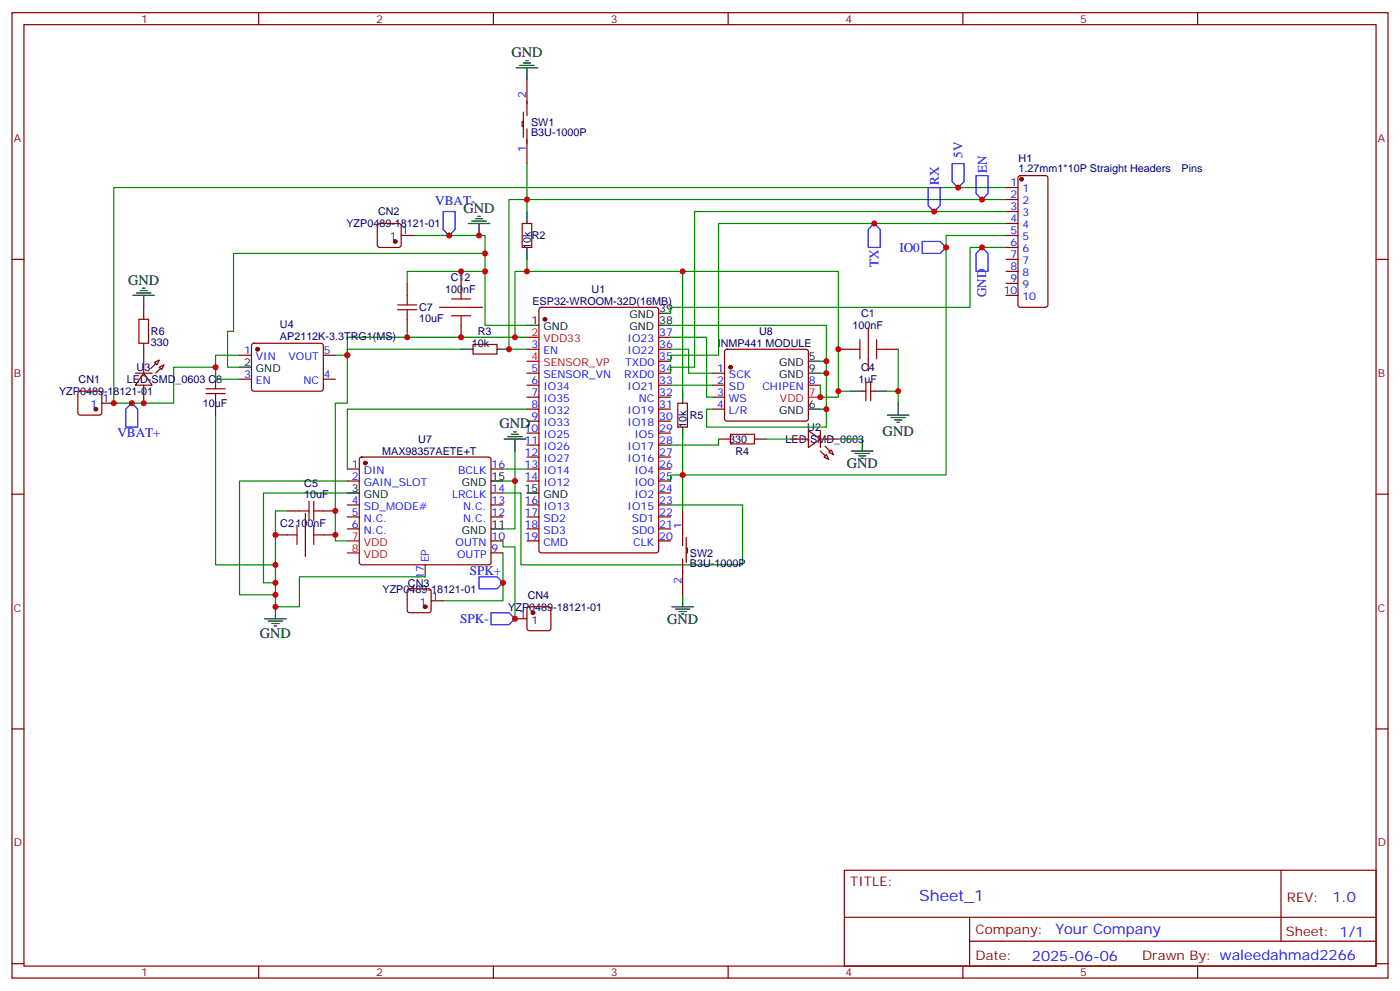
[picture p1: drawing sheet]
<svg xmlns="http://www.w3.org/2000/svg" width="412mm" height="292mm" viewBox="0 0 412 292" stroke-linecap="round" stroke-linejoin="round" font-family="sans-serif">
<g fill="none" stroke="#870000" stroke-width=".35">
<path d="M3.5 3.7h405.4v284.4h-405.4zM7.1 7.3h398.2v277.3h-398.2zM76.2 3.7v3.6M145.3 3.7v3.6M214.5 3.7v3.6M283.6 3.7v3.6M352.8 3.7v3.6M154.2 35.8h-.4v1.5h.4M154.2 33v7.4M155.2 23.5v10.6M155.2 38v10.2M296.3 58.8h3.6"/>
<path d="M296.3 55.2h3.6M300.1 51.9l.5-.2h7.4l.6 .4 .1 37.7-.3 .5-.4 .2h-7.4l-.5-.2-.2-.5v-37.4zM3.5 76.4h3.6M111.4 66l.4-.2h5.7l.5 .2 .2 .5v5.7l-.3 .5-.4 .2h-5.7l-.5-.3-.2-.4v-5.7zM118.2 69.4h3.5M153.8 65.8h2.8v7.1h-2.8zM296.3 76.4h3.6M296.3 69.4h3.6M296.3 79.9h3.6M296.3 72.9h3.6M296.3 65.8h3.6M296.3 62.3h3.6"/>
<path d="M405.3 76.4h3.6M42.3 90.5v3.6M119.9 83.5v3.5M119.9 94.1v3.5M129.5 90.5h3.5M135.8 81.7v3.5M135.8 95.8v3.5M138.6 90.5h3.6M159 90.7l.5-.2h33.8l.7 .5v71.1l-.4 .7h-34.1l-.7-.4-.1-71.2zM194 99.3h3.6M255.8 96.5v3.5M296.3 87h3.6"/>
<path d="M296.3 83.5h3.6M23.2 115.4l.4-.2h5.7l.5 .2 .2 .5v5.7l-.2 .5-.5 .2h-5.7l-.5-.3-.2-.4v-5.7zM30 118.7h3.5M39.9 109.9h4.9M42.3 109.9l2.5 3.6h-4.9zM42.3 101.1v8.8M42.3 113.5v5.2M45.5 106.8l1.4-.8-.7 1.5zM46.9 108.2l1.4-.7-.7 1.4zM63.5 108.2v3.5M63.5 118.7v3.6M70.6 104.6h3.5"/>
<path d="M70.6 111.7h3.5M74.3 101.3l.5-.2 20 .1 .4 .6v13l-.7 .4h-20l-.4-.7v-12.7zM95.2 104.6h3.6M95.2 111.7h3.6M139.3 101.5h7.1v2.8h-7.1zM155.2 102.9h3.5M155.2 109.9h3.5M155.2 113.5h3.5M155.2 117h3.5M194 102.9h3.6M194 109.9h3.6M194 113.5h3.6"/>
<path d="M194 117h3.6M194 106.4h3.6M199.7 118.7h2.8v7.1h-2.8zM209.9 109.9h3.5M209.9 113.5h3.5M209.9 117h3.5M213.7 103.1l.4-.2h23.3l.5 .2 .2 .5v19.7l-.2 .5-.5 .2h-23.3l-.5-.2-.2-.5v-19.7zM238.1 113.5h3.6M246.9 102.9h3.6M254 115.2h1.1M255.1 112.4v5.6M255.8 105.7v3.5"/>
<path d="M256.5 112.4v5.6M256.5 115.2h1M261.1 102.9h3.5M102.3 138.1h3.5M106.1 134.8l.4-.2h37.4l.5 .2 .2 .5v30.4l-.2 .5-.5 .2h-37.4l-.5-.3-.2-.4v-30.4zM144.6 138.1h3.6M155.2 120.5h3.5M155.2 124h3.5M155.2 127.6h3.5M155.2 131.1h3.5M155.2 134.6h3.5M155.2 138.1h3.5"/>
<path d="M194 120.5h3.6M194 124h3.6M194 127.6h3.6M194 131.1h3.6M194 134.6h3.6M194 138.1h3.6M209.9 120.5h3.5M211.7 129.3h3.5M222.2 129.3h3.6M232.8 129.3h5.3M238.1 126.9l3.6 2.4-3.6 2.5zM241.7 129.3h5.2"/>
<path d="M241.7 126.9v4.9M242.7 134.6l.7-.7 .7 1.4zM244.1 133.2l.7-.7 .7 1.4zM3.5 145.6h3.6M81.1 157.6h3.6M84.7 150.5h3.5M90 151.2v3.5M95.2 157.6h3.6M95.2 150.5h3.6M102.3 141.7h3.5M102.3 148.7h3.5M102.3 152.3h3.5"/>
<path d="M102.3 155.8h3.5M144.6 148.7h3.6M144.6 152.3h3.6M144.6 159.3h3.6M144.6 145.2h3.6M155.2 141.7h3.5M155.2 148.7h3.5M155.2 152.3h3.5M155.2 155.8h3.5M155.2 159.3h3.5M194 141.7h3.6M194 148.7h3.6"/>
<path d="M194 152.3h3.6M194 155.8h3.6M194 159.3h3.6M194 145.2h3.6M201.1 150.5v10.2M202.1 158.3v7.4M405.3 145.6h3.6M90 160.4v3.5M120.2 173.6l.4-.2h5.7l.5 .2 .2 .5v5.7l-.2 .5-.5 .2h-5.7l-.4-.3-.3-.4v-5.7zM125.2 166.4v3.5M127 177h3.5M144.6 162.8h3.6"/>
<path d="M155.5 178.9l.4-.2h5.7l.5 .2 .2 .5v5.7l-.3 .5-.4 .2h-5.7l-.5-.3-.2-.4v-5.7zM201.1 164.6v10.6M202.1 161.4h.4v1.4h-.4M151.7 182.2h3.5M3.5 214.7h3.6M405.3 214.7h3.6M248.7 256.3h156.6v28.3h-156.6zM377.3 256.4v20.8M248.7 270.2h156.5M285.6 277.2h119.6M285.6 270.2v14.1M3.5 283.8h3.6"/>
<path d="M76.2 284.6v3.5M145.3 284.6v3.5M214.5 284.6v3.5M283.6 284.6v3.5M352.8 284.6v3.5M405.3 283.8h3.6"/>
</g>
<g fill="#870000" stroke="#870000" stroke-width=".35">
<path d="M241.7 132.9l1.4 1.4z"/>
<path d="M243.1 131.4l1.4 1.5z"/>
<path d="M45.9 109.9l1.4-1.4z"/>
<path d="M44.4 108.5l1.5-1.4z"/>
<circle cx="160.5" cy="94.1" r=".53"/>
<circle cx="107.6" cy="136.4" r=".53"/>
<circle cx="215.2" cy="108.2" r=".53"/>
<circle cx="28.2" cy="120.5" r=".53"/>
<circle cx="116.4" cy="71.1" r=".53"/>
<circle cx="125.2" cy="178.7" r=".53"/>
<circle cx="157" cy="180.5" r=".53"/>
<circle cx="300.9" cy="52.8" r=".53"/>
<circle cx="75.8" cy="102.9" r=".53"/>
</g>
<g fill="none" stroke="#000" stroke-width=".35">
<path d="M152 20h6.4M153.1 19.3h4.2M154.2 18.6h2.1M154.9 17.9h.7M155.2 20v3.5M137.9 65.8h6.4M139 65.1h4.2M140.1 64.4h2.1M140.8 63.7h.7M141.1 65.8v3.6M155.2 62.3v3.5M155.2 72.9v3.5"/>
<path d="M39.2 87h6.3M40.2 86.3h4.2M41.3 85.6h2.1M42 84.9h.7M42.3 87v3.5M155.2 95.8h3.5M194 95.8h3.6M194 92.3h3.6M70.6 108.2h3.5M135.8 102.9h3.5M146.4 102.9h3.5M201.1 115.2v3.5"/>
<path d="M238.1 106.4h3.6M238.1 109.9h3.6M250.5 115.2h3.5M257.5 115.2h3.6M264.6 118.7v3.6M148.5 129.3h6.4M149.6 128.6h4.2M150.6 127.9h2.2M151.3 127.2h.7M151.7 129.3v3.6M201.1 125.8v3.5M238.1 120.5h3.6"/>
<path d="M250.8 132.9h6.4M251.9 133.6h4.2M252.9 134.3h2.2M253.6 135h.8M254 129.3v3.6M261.4 122.3h6.4M262.5 123h4.2M263.5 123.7h2.1M264.2 124.4h.7M102.3 145.2h3.5M144.6 155.8h3.6M144.6 141.7h3.6"/>
<path d="M155.2 145.2h3.5M81.1 178.7v3.5M197.9 178.7h6.4M199 179.4h4.2M201.1 175.2v3.5M78 182.2h6.3M79 183h4.3M80.1 183.7h2.1M80.8 184.4h.7M200 180.1h2.1M200.7 180.8h.7"/>
</g>
<path d="M155.2 99.3h3.5M155.2 106.4h3.5M238.1 117h3.6M102.3 159.3h3.5M102.3 162.8h3.5" fill="none" stroke="#f00" stroke-width=".35"/>
<g fill="none" stroke="#008700" stroke-width=".35">
<path d="M155.2 48.2v14.1M296.3 58.8h-146.4v44.1h5.3M296.3 55.2h-262.8v63.5h17.7v-10.5h12.3v-3.6h7.1M121.7 69.4h21.2v26.4h12.3M135.8 79.9h7.1M142.9 74.6h-74.1v23h-1.8v10.6h3.6M155.2 76.4v3.5M201.1 79.9v35.3M296.3 62.3h-91.7v45.9h-7v1.7M296.3 65.8h-84.6v38.8h-14.1v1.8M296.3 69.4h-17.6v70.5h-81.1v1.8M296.3 72.9h-10.5v17.6h-88.2v1.8"/>
<path d="M119.9 97.6v1.7M135.8 81.7v-1.8h-15.9v3.6M151.7 99.3v-19.4h95.2v37.1h-5.2v-3.5M155.2 99.3h-52.9v5.3M197.6 99.3h10.5v17.7h1.8M197.6 95.8h45.8v24.7h-1.7M63.5 108.2v3.5h7.1M98.8 104.6h3.5M102.3 104.6v14.1h-3.5v40.6h3.5M135.8 102.9h-33.5v1.7M197.6 102.9h5.2v7h7.1M197.6 113.5h12.3"/>
<path d="M241.7 106.4h1.7M241.7 109.9h1.7M246.9 115.2h3.6M261.1 115.2h3.5M264.6 102.9v15.8M63.5 122.3v44.1h17.6v-15.9h3.6M148.2 138.1h7M151.7 132.9v8.8h-3.5M155.2 120.5h-52.9v17.6M201.1 129.3v21.2M209.9 120.5h-1.8v5.3h35.3v-5.3M211.7 129.3v1.8h-14.1"/>
<path d="M225.8 129.3h7M246.9 129.3h7.1M102.3 141.7h-31.7v33.5h10.5v-3.5h-3.5v-26.5h24.7M148.2 145.2h5.3v21.2h65.2v-17.7h-21.1M148.2 159.3v1.8h3.5v21.1M151.7 141.7v14.1h-3.5M81.1 166.4v5.3M125.2 169.9h-37v8.8h-7.1v-3.5M148.2 162.8v14.2h-17.7"/>
</g>
<g fill="none" stroke="#a10000" stroke-width=".35">
<path d="M40.9 94.1h2.8v7h-2.8zM117.1 91.2h5.7M117.1 89.8h5.7M119.9 87v2.8M119.9 91.2v2.9M133 93h5.6M133 88.1h5.6M133 90.5h5.6M135.8 85.2v2.9M135.8 93v2.8M60.7 114.5h5.6M60.7 115.9h5.6"/>
<path d="M63.5 111.7v2.8M63.5 115.9v2.8M250.5 102.9h2.8M253.3 100v5.7M255.8 100v5.7M258.2 100v5.7M258.2 102.9h2.9M215.2 127.9h7v2.8h-7zM84.7 157.6h2.8M87.5 154.7v5.7M88.2 150.5h2.8M90 154.7v5.7"/>
<path d="M91 147.7v5.6M92.4 147.7v5.6M92.4 154.7v5.7M92.4 157.6h2.8M92.4 150.5h2.8"/>
</g>
<path d="M273.4 55.2h3.5v5.3l-1.7 1.8-1.8-1.8zM280.5 48.2h3.5v5.3l-1.8 1.7-1.7-1.7zM287.5 51.7h3.5v5.3l-1.7 1.8-1.8-1.8zM130.5 62.3h3.6v5.3l-1.8 1.8-1.8-1.8zM255.8 67.6l1.7-1.8 1.8 1.8v5.3h-3.5zM271.6 71.1h5.3l1.8 1.8-1.8 1.7h-5.3zM287.5 74.6l1.8-1.7 1.7 1.7v5.3h-3.5zM38.8 118.7l1.8 1.8v5.3h-3.6v-5.3zM141.1 169.9h5.3l1.8 1.8-1.8 1.7h-5.3zM144.6 180.5h5.3l1.8 1.7-1.8 1.8h-5.3z" fill="none" stroke="#00f" stroke-width=".35"/>
<g fill="#c00">
<circle cx="102.3" cy="104.6" r=".88"/>
<circle cx="246.9" cy="115.2" r=".88"/>
<circle cx="135.8" cy="99.3" r=".88"/>
<circle cx="246.9" cy="102.9" r=".88"/>
<circle cx="148.2" cy="171.7" r=".88"/>
<circle cx="132.3" cy="69.4" r=".88"/>
<circle cx="142.9" cy="74.6" r=".88"/>
<circle cx="151.7" cy="182.2" r=".88"/>
<circle cx="98.8" cy="157.6" r=".88"/>
<circle cx="243.4" cy="106.4" r=".88"/>
<circle cx="243.4" cy="109.9" r=".88"/>
<circle cx="151.7" cy="99.3" r=".88"/>
<circle cx="149.9" cy="102.9" r=".88"/>
<circle cx="33.5" cy="118.7" r=".88"/>
<circle cx="38.8" cy="118.7" r=".88"/>
<circle cx="243.4" cy="120.5" r=".88"/>
<circle cx="201.1" cy="79.9" r=".88"/>
<circle cx="155.2" cy="79.9" r=".88"/>
<circle cx="155.2" cy="58.8" r=".88"/>
<circle cx="81.1" cy="171.7" r=".88"/>
<circle cx="81.1" cy="175.2" r=".88"/>
<circle cx="81.1" cy="178.7" r=".88"/>
<circle cx="151.7" cy="141.7" r=".88"/>
<circle cx="42.3" cy="118.7" r=".88"/>
<circle cx="289.3" cy="58.8" r=".88"/>
<circle cx="275.2" cy="62.3" r=".88"/>
<circle cx="257.5" cy="65.8" r=".88"/>
<circle cx="278.7" cy="72.9" r=".88"/>
<circle cx="289.3" cy="72.9" r=".88"/>
<circle cx="282.2" cy="55.2" r=".88"/>
<circle cx="141.1" cy="69.4" r=".88"/>
<circle cx="264.6" cy="115.2" r=".88"/>
<circle cx="241.7" cy="117" r=".88"/>
<circle cx="98.8" cy="150.5" r=".88"/>
<circle cx="81.1" cy="157.6" r=".88"/>
<circle cx="81.1" cy="166.4" r=".88"/>
<circle cx="119.9" cy="99.3" r=".88"/>
<circle cx="135.8" cy="79.9" r=".88"/>
<circle cx="142.9" cy="79.9" r=".88"/>
<circle cx="201.1" cy="139.9" r=".88"/>
<circle cx="63.5" cy="108.2" r=".88"/>
</g>
<text font-size="4.6" fill="#00f" x="270.8" y="265.4">Sheet_1</text>
<g font-size="4.2">
<text x="150.6" y="16.7">GND</text>
<text x="136.5" y="62.6">GND</text>
<text x="37.7" y="83.8">GND</text>
<text x="147.1" y="126.1">GND</text>
<text x="260" y="128.3">GND</text>
<text x="249.4" y="137.8">GND</text>
<text x="196.5" y="183.7">GND</text>
<text x="76.6" y="187.9">GND</text>
</g>
<g font-size="4.2" fill="#00f">
<text x="392.5" y="265.6">1.0</text>
<text x="310.9" y="275.2">Your Company</text>
<text x="304" y="283">2025-06-06</text>
</g>
<g font-size="3.9" fill="#00f">
<text x="283.5" y="46.4" transform="rotate(-90 283.5 46.4)">5V</text>
<text x="290.7" y="50.9" transform="rotate(-90 290.7 50.9)">EN</text>
<text x="276.5" y="54.4" transform="rotate(-90 276.5 54.4)">RX</text>
<text x="128.2" y="60.5">VBAT-</text>
<text x="264.9" y="74.1">IO0</text>
<text x="258.8" y="78.6" transform="rotate(-90 258.8 78.6)">TX</text>
<text x="290.5" y="87.5" transform="rotate(-90 290.5 87.5)">GND</text>
<text x="34.6" y="128.8">VBAT+</text>
<text x="138.4" y="169.4">SPK+</text>
<text x="135.6" y="183.5">SPK-</text>
</g>
<g font-size="3.9" fill="#800">
<text x="250.5" y="260.9">TITLE:</text>
<text x="379.1" y="265.6">REV:</text>
<text x="287.4" y="275.1">Company:</text>
<text x="378.7" y="275.7">Sheet: 1/1</text>
<text x="287.4" y="282.8">Date:</text>
<text x="336.4" y="282.9">Drawn By: waleedahmad2266</text>
</g>
<g font-size="3.2" fill="#800">
<text x="41.6" y="6.7">1</text>
<text x="110.8" y="6.7">2</text>
<text x="179.9" y="6.7">3</text>
<text x="249.1" y="6.7">4</text>
<text x="318.2" y="6.7">5</text>
<text x="4.1" y="41.8">A</text>
<text x="405.9" y="41.8">A</text>
<text x="4.1" y="111">B</text>
<text x="405.9" y="111">B</text>
<text x="4.1" y="180.1">C</text>
<text x="405.9" y="180.1">C</text>
<text x="4.1" y="249.3">D</text>
<text x="405.9" y="249.3">D</text>
<text x="41.6" y="287.5">1</text>
<text x="110.8" y="287.5">2</text>
<text x="179.9" y="287.5">3</text>
<text x="249.1" y="287.5">4</text>
<text x="318.2" y="287.5">5</text>
</g>
<g font-size="3.2" fill="#00f">
<text x="154.9" y="28.8" transform="rotate(-90 154.9 28.8)">2</text>
<text x="154.9" y="44.9" transform="rotate(-90 154.9 44.9)">1</text>
<text x="297.7" y="58.4">2</text>
<text x="297.7" y="54.9">1</text>
<text x="301.2" y="56.7">1</text>
<text x="297.7" y="65.5">4</text>
<text x="297.7" y="61.9">3</text>
<text x="301.2" y="63.7">3</text>
<text x="301.2" y="60.2">2</text>
<text x="114.9" y="70.8">1</text>
<text x="118.4" y="69">1</text>
<text x="297.7" y="69">5</text>
<text x="301.2" y="70.8">5</text>
<text x="301.2" y="67.2">4</text>
<text x="297.7" y="76.1">7</text>
<text x="297.7" y="72.5">6</text>
<text x="301.2" y="77.8">7</text>
<text x="301.2" y="74.3">6</text>
<text x="297.7" y="83.1">9</text>
<text x="297.7" y="79.6">8</text>
<text x="301.2" y="81.4">8</text>
<text x="295.7" y="86.6">10</text>
<text x="301.2" y="88.4">10</text>
<text x="301.2" y="84.9">9</text>
<text x="184.9" y="100.8">IO23</text>
<text x="194.2" y="99">37</text>
<text x="71.9" y="104.3">1</text>
<text x="75.4" y="106">VIN</text>
<text x="85" y="106">VOUT</text>
<text x="95.4" y="104.3">5</text>
<text x="156.6" y="102.5">3</text>
<text x="160.1" y="104.3">EN</text>
<text x="184.1" y="107.8">TXD0</text>
<text x="184.9" y="104.3">IO22</text>
<text x="194.2" y="106">35</text>
<text x="194.2" y="102.5">36</text>
<text x="71.9" y="111.3">3</text>
<text x="75.4" y="113.1">EN</text>
<text x="89.4" y="113.1">NC</text>
<text x="95.4" y="111.3">4</text>
<text x="156.6" y="109.6">5</text>
<text x="156.6" y="113.1">6</text>
<text x="160.1" y="111.3">SENSOR_VN</text>
<text x="183.9" y="111.3">RXD0</text>
<text x="194.2" y="113.1">33</text>
<text x="194.2" y="109.6">34</text>
<text x="211.2" y="109.6">1</text>
<text x="211.2" y="113.1">2</text>
<text x="214.7" y="111.3">SCK</text>
<text x="238.3" y="113.1">8</text>
<text x="30.2" y="118.4">1</text>
<text x="156.6" y="116.6">7</text>
<text x="160.1" y="114.9">IO34</text>
<text x="160.1" y="118.4">IO35</text>
<text x="184.9" y="114.9">IO21</text>
<text x="188.1" y="118.4">NC</text>
<text x="194.2" y="116.6">32</text>
<text x="211.2" y="116.6">3</text>
<text x="214.7" y="114.9">SD</text>
<text x="214.7" y="118.4">WS</text>
<text x="224.6" y="114.9">CHIPEN</text>
<text x="26.7" y="120.2">1</text>
<text x="156.6" y="120.2">8</text>
<text x="156.6" y="123.7">9</text>
<text x="160.1" y="121.9">IO32</text>
<text x="160.1" y="125.4">IO33</text>
<text x="184.9" y="125.4">IO18</text>
<text x="184.9" y="121.9">IO19</text>
<text x="194.2" y="123.7">30</text>
<text x="194.2" y="120.2">31</text>
<text x="211.2" y="120.2">4</text>
<text x="214.7" y="121.9">L/R</text>
<text x="154.5" y="127.2">10</text>
<text x="154.5" y="130.7">11</text>
<text x="160.1" y="129">IO25</text>
<text x="186.9" y="129">IO5</text>
<text x="194.2" y="130.7">28</text>
<text x="194.2" y="127.2">29</text>
<text x="103.6" y="137.8">1</text>
<text x="144.8" y="137.8">16</text>
<text x="154.5" y="134.3">12</text>
<text x="154.5" y="137.8">13</text>
<text x="160.1" y="132.5">IO26</text>
<text x="160.1" y="136">IO27</text>
<text x="184.9" y="136">IO16</text>
<text x="184.9" y="132.5">IO17</text>
<text x="194.2" y="137.8">26</text>
<text x="194.2" y="134.3">27</text>
<text x="103.6" y="141.3">2</text>
<text x="107.1" y="139.6">DIN</text>
<text x="107.1" y="143.1">GAIN_SLOT</text>
<text x="135" y="139.6">BCLK</text>
<text x="154.5" y="141.3">14</text>
<text x="160.1" y="139.6">IO14</text>
<text x="160.1" y="143.1">IO12</text>
<text x="186.9" y="143.1">IO0</text>
<text x="186.9" y="139.6">IO4</text>
<text x="194.2" y="141.3">25</text>
<text x="103.6" y="148.4">4</text>
<text x="133.2" y="146.6">LRCLK</text>
<text x="144.8" y="148.4">13</text>
<text x="144.8" y="144.9">14</text>
<text x="154.5" y="148.4">16</text>
<text x="186.9" y="146.6">IO2</text>
<text x="194.2" y="148.4">23</text>
<text x="194.2" y="144.9">24</text>
<text x="103.6" y="151.9">5</text>
<text x="103.6" y="155.4">6</text>
<text x="107.1" y="150.1">SD_MODE#</text>
<text x="107.1" y="153.7">N.C.</text>
<text x="136.4" y="153.7">N.C.</text>
<text x="136.4" y="150.1">N.C.</text>
<text x="144.8" y="151.9">12</text>
<text x="154.5" y="151.9">17</text>
<text x="154.5" y="155.4">18</text>
<text x="160.1" y="150.1">IO13</text>
<text x="160.1" y="153.7">SD2</text>
<text x="184.9" y="150.1">IO15</text>
<text x="186.1" y="153.7">SD1</text>
<text x="194.2" y="155.4">21</text>
<text x="194.2" y="151.9">22</text>
<text x="200.7" y="155.8" transform="rotate(-90 200.7 155.8)">1</text>
<text x="107.1" y="157.2">N.C.</text>
<text x="134.2" y="160.7">OUTN</text>
<text x="144.8" y="159">10</text>
<text x="154.5" y="159">19</text>
<text x="160.1" y="157.2">SD3</text>
<text x="160.1" y="160.7">CMD</text>
<text x="186.1" y="157.2">SD0</text>
<text x="186.5" y="160.7">CLK</text>
<text x="194.2" y="159">20</text>
<text x="126.3" y="165.7" transform="rotate(-90 126.3 165.7)">EP</text>
<text x="134.6" y="164.3">OUTP</text>
<text x="144.8" y="162.5">9</text>
<text x="124.9" y="170.4" transform="rotate(-90 124.9 170.4)">17</text>
<text x="200.7" y="171.9" transform="rotate(-90 200.7 171.9)">2</text>
<text x="123.7" y="178.4">1</text>
<text x="127.2" y="176.6">1</text>
<text x="153" y="181.9">1</text>
<text x="156.5" y="183.7">1</text>
</g>
<g font-size="3.2" fill="#000080">
<text x="156.4" y="40.2">B3U-1000P</text>
<text x="156.4" y="37">SW1</text>
<text x="300.1" y="47.6">H1</text>
<text x="300.1" y="50.7">1.27mm1*10P Straight Headers</text>
<text x="348" y="50.7">Pins</text>
<text x="111.4" y="63.4">CN2</text>
<text x="102" y="67">YZP0489-18121-01</text>
<text x="156.6" y="70.5">R2</text>
<text x="156.4" y="73.2" transform="rotate(-90 156.4 73.2)">10k</text>
<text x="132.8" y="82.8">C12</text>
<text x="131.2" y="86.4">100nF</text>
<text x="156.8" y="89.9">ESP32-WROOM-32D(16MB)</text>
<text x="174.3" y="86.4">U1</text>
<text x="123.5" y="94.8">10uF</text>
<text x="123.5" y="91.7">C7</text>
<text x="253.7" y="93.4">C1</text>
<text x="44.4" y="101.9">330</text>
<text x="44.4" y="98.8">R6</text>
<text x="82.5" y="100">AP2112K-3.3TRG1(MS)</text>
<text x="82.5" y="96.7">U4</text>
<text x="140.8" y="98.7">R3</text>
<text x="223.6" y="98.6">U8</text>
<text x="251.1" y="97">100nF</text>
<text x="139" y="102.2">10k</text>
<text x="211.4" y="102.3">INMP441 MODULE</text>
<text x="23.2" y="112.8">CN1</text>
<text x="37.4" y="112.8">LED-SMD_0603 C8</text>
<text x="40.2" y="109.3">U3</text>
<text x="252.9" y="112.8">1uF</text>
<text x="253.7" y="109.3">C4</text>
<text x="17.4" y="116.4">YZP0489-18121-01</text>
<text x="59.7" y="119.9">10uF</text>
<text x="203.2" y="123.5">R5</text>
<text x="123.2" y="130.4">U7</text>
<text x="202.2" y="126.2" transform="rotate(-90 202.2 126.2)">10k</text>
<text x="214.7" y="130.5">330</text>
<text x="231.4" y="130.5">LED-SMD_0603</text>
<text x="237.8" y="127">U2</text>
<text x="112.6" y="134">MAX98357AETE+T</text>
<text x="216.6" y="134">R4</text>
<text x="89.6" y="143.4">C5</text>
<text x="89.6" y="146.6">10uF</text>
<text x="82.6" y="155.2">C2100nF</text>
<text x="203.2" y="167.1">B3U-1000P</text>
<text x="203.2" y="164">SW2</text>
<text x="120.2" y="172.8">CN3</text>
<text x="112.7" y="174.6">YZP0489-18121-01</text>
<text x="149.7" y="179.9">YZP0489-18121-01</text>
<text x="155.5" y="176.3">CN4</text>
</g>
<g font-size="3.2">
<text x="156.6" y="95.5">1</text>
<text x="185.4" y="93.7">GND</text>
<text x="194.2" y="95.5">38</text>
<text x="194.2" y="91.9">39</text>
<text x="160.1" y="97.2">GND</text>
<text x="185.4" y="97.2">GND</text>
<text x="71.9" y="107.8">2</text>
<text x="229.5" y="107.8">GND</text>
<text x="238.3" y="106">5</text>
<text x="75.4" y="109.6">GND</text>
<text x="229.5" y="111.3">GND</text>
<text x="238.3" y="109.6">9</text>
<text x="229.5" y="121.9">GND</text>
<text x="238.3" y="120.2">6</text>
<text x="136.1" y="143.1">GND</text>
<text x="144.8" y="141.3">15</text>
<text x="103.6" y="144.9">3</text>
<text x="107.1" y="146.6">GND</text>
<text x="154.5" y="144.9">15</text>
<text x="160.1" y="146.6">GND</text>
<text x="144.8" y="155.4">11</text>
<text x="136.1" y="157.2">GND</text>
</g>
<g font-size="3.2" fill="#f00">
<text x="156.6" y="99">2</text>
<text x="160.1" y="100.8">VDD33</text>
<text x="156.6" y="106">4</text>
<text x="160.1" y="107.8">SENSOR_VP</text>
<text x="229.8" y="118.4">VDD</text>
<text x="238.3" y="116.6">7</text>
<text x="103.6" y="159">7</text>
<text x="107.1" y="160.7">VDD</text>
<text x="103.6" y="162.5">8</text>
<text x="107.1" y="164.3">VDD</text>
</g>
</svg>
